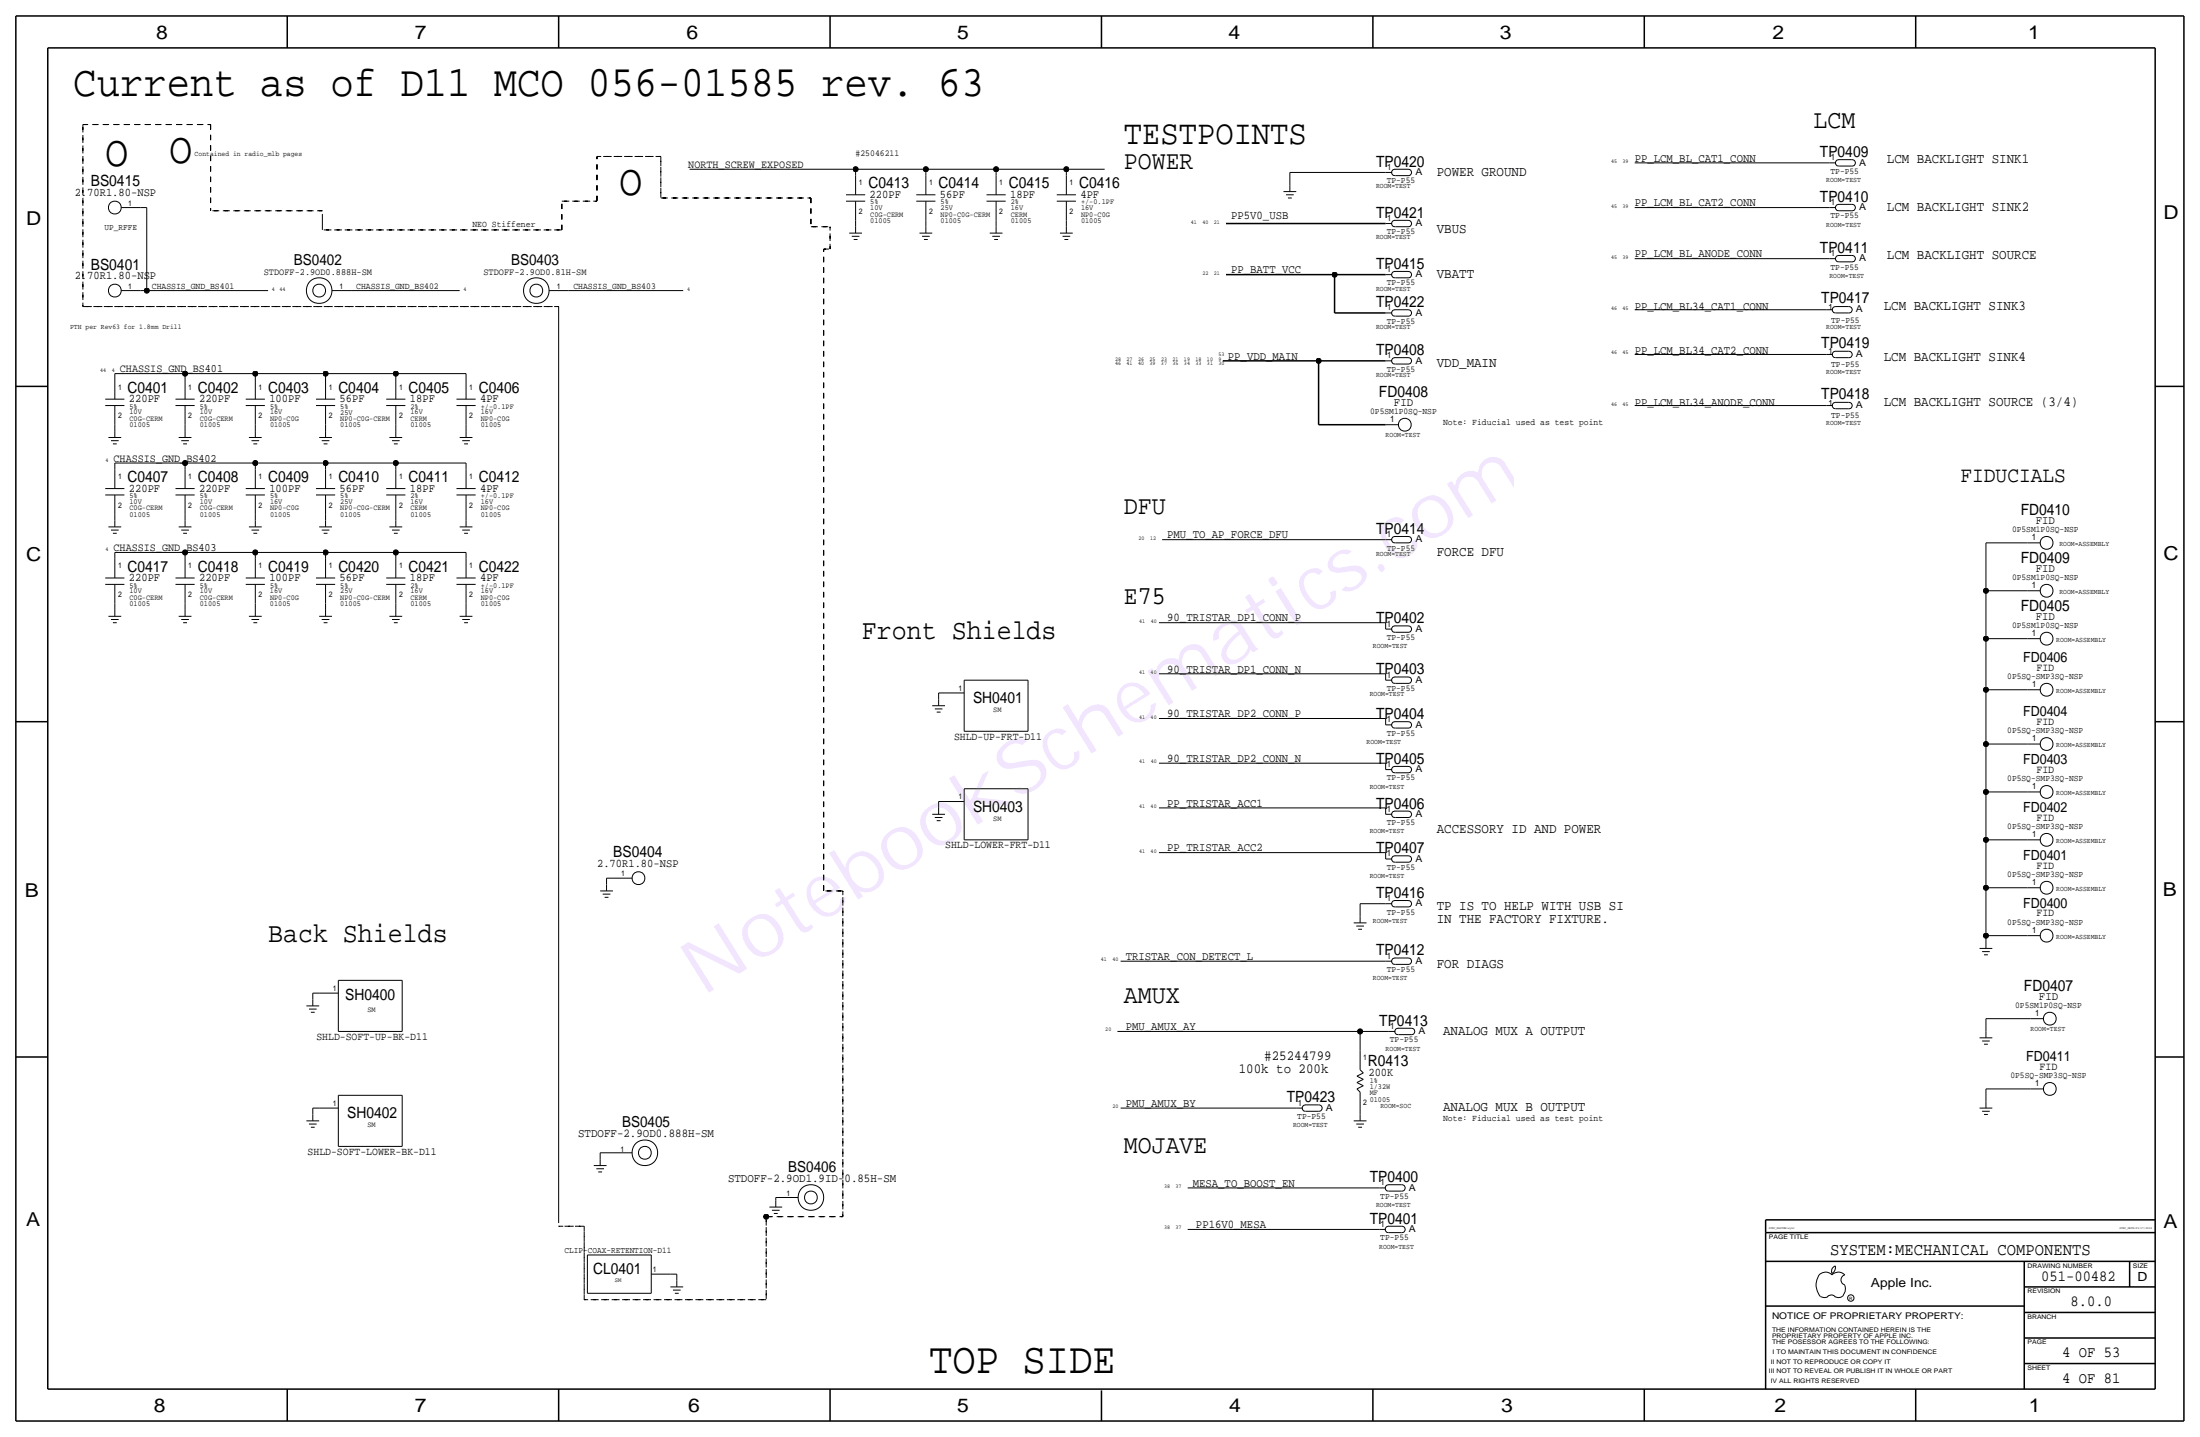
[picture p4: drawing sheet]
<svg xmlns="http://www.w3.org/2000/svg" width="875mm" height="572mm" viewBox="0 0 875 572" stroke-linecap="round" stroke-linejoin="round" font-family="sans-serif">
<g fill="none" stroke="#000" stroke-width=".4">
<path d="M274.3 67.3h66zM336.5 77.5h7.6zM340.3 67.3v2.6zM340.3 69.9v7.6zM340.3 67.3h28zM364.4 77.5h7.7zM368.3 67.3v2.6zM368.3 69.9v7.6zM368.3 67.3h27.9zM392.4 77.5h7.6zM396.2 67.3h27.9zM396.2 67.3v2.6z"/>
<path d="M396.2 69.9v7.6zM420.3 77.5h7.6zM424.1 67.3h15.3zM424.1 67.3v2.6zM424.1 69.9v7.6zM510.5 76.2h5.1zM511.5 77.5h3.1zM512.3 78.7h1.5zM513 68.6h38.1zM513 68.6v5.1zM513 73.7v2.5zM551.1 68.6h2.6z"/>
<path d="M554.8 67.3h5.2zM554.9 67.4a1.25 1.25 0 0 0-1.4 1.2 1.25 1.25 0 0 0 1.4 1.2M554.9 69.9h5.1zM560 67.4a1.25 1.25 0 0 1 1.4 1.2 1.25 1.25 0 0 1-1.4 1.3M650.2 64.8h77.5zM727.7 64.8h2.5zM731.3 63.5h5.3zM731.4 63.5a1.25 1.25 0 0 0-1.4 1.3 1.25 1.25 0 0 0 1.4 1.2M731.5 66h5.1zM736.6 63.6a1.25 1.25 0 0 1 1.4 1.2 1.25 1.25 0 0 1-1.4 1.2M48.2 82.6h7.6zM55.8 82.6h2.6z"/>
<path d="M58.4 82.6v33zM128.2 85.1v6.3zM336.5 80h7.6zM337.8 92.7h5zM338.8 94h3zM339.5 95.3h1.6zM340.3 87.6v2.6zM340.3 80v7.6zM340.3 90.2v2.5zM364.4 80h7.7zM365.7 92.7h5.1zM366.7 94h3.1z"/>
<path d="M367.5 95.3h1.5zM368.3 87.6v2.6zM368.3 90.2v2.5zM368.3 80v7.6zM392.4 80h7.6zM393.7 92.7h5zM394.7 94h3zM395.4 95.3h1.6zM396.2 87.6v2.6zM396.2 90.2v2.5zM396.2 80v7.6zM420.3 80h7.6z"/>
<path d="M421.6 92.7h5.1zM422.6 94h3.1zM423.4 95.3h1.5zM424.1 87.6v2.6zM424.1 90.2v2.5zM424.1 80v7.6zM551.1 88.9h2.6zM554.8 87.6h5.2zM554.9 87.7a1.25 1.25 0 0 0-1.4 1.2 1.25 1.25 0 0 0 1.4 1.3M554.9 90.2h5.1zM560 87.7a1.25 1.25 0 0 1 1.4 1.2 1.25 1.25 0 0 1-1.4 1.3M650.2 82.6h77.5z"/>
<path d="M727.7 82.6h2.5zM731.3 81.3h5.3zM731.4 81.3a1.25 1.25 0 0 0-1.4 1.3 1.25 1.25 0 0 0 1.4 1.2M731.5 83.8h5.1zM736.6 81.3a1.25 1.25 0 0 1 1.4 1.3 1.25 1.25 0 0 1-1.4 1.2M48.2 115.6h7.6zM55.8 115.6h2.6zM58.4 115.6h48.2zM132 115.6h7.6zM139.6 115.6h43.2zM218.4 115.6h7.6zM226 115.6h45.7z"/>
<path d="M551.1 109.2h2.6zM554.8 108h5.2zM554.9 108a1.25 1.25 0 0 0-1.4 1.2 1.25 1.25 0 0 0 1.4 1.3M554.9 110.5h5.1zM560 108a1.25 1.25 0 0 1 1.4 1.2 1.25 1.25 0 0 1-1.4 1.3M650.2 102.9h77.5zM727.7 102.9h2.5zM731.3 101.6h5.3zM731.4 101.6a1.25 1.25 0 0 0-1.4 1.3 1.25 1.25 0 0 0 1.4 1.2M731.5 104.1h5.1zM736.6 101.7a1.25 1.25 0 0 1 1.4 1.2 1.25 1.25 0 0 1-1.4 1.2M551.1 124.5h2.6z"/>
<path d="M554.8 123.2h5.2zM554.9 123.2a1.25 1.25 0 0 0-1.4 1.3 1.25 1.25 0 0 0 1.4 1.2M554.9 125.7h5.1zM560 123.2a1.25 1.25 0 0 1 1.4 1.3 1.25 1.25 0 0 1-1.4 1.2M650.2 123.2h76.2zM726.4 123.2h2.5zM730 139.7h5.3zM730 121.9h5.3zM730.1 139.7a1.25 1.25 0 0 0-1.3 1.3 1.25 1.25 0 0 0 1.3 1.2M730.1 122a1.25 1.25 0 0 0-1.3 1.2 1.25 1.25 0 0 0 1.3 1.3M730.2 124.5h5.1zM735.3 139.8a1.25 1.25 0 0 1 1.4 1.2 1.25 1.25 0 0 1-1.4 1.2"/>
<path d="M735.3 122a1.25 1.25 0 0 1 1.4 1.2 1.25 1.25 0 0 1-1.4 1.3M41.9 158.8h7.6zM45.7 148.6v2.5zM45.7 151.1v7.7zM45.7 148.6h27.9zM69.8 158.8h7.6zM73.6 148.6h27.9zM73.6 148.6v2.5zM73.6 151.1v7.7zM97.7 158.8h7.7zM101.5 148.6h28zM101.5 148.6v2.5z"/>
<path d="M101.5 151.1v7.7zM125.7 158.8h7.6zM129.5 148.6h27.9zM129.5 148.6v2.5zM129.5 151.1v7.7zM153.6 158.8h7.6zM157.4 148.6h28zM157.4 148.6v2.5zM157.4 151.1v7.7zM181.6 158.8h7.6zM185.4 148.6v2.5zM185.4 151.1v7.7z"/>
<path d="M551.1 143.5h2.6zM554.8 142.2h5.2zM554.9 142.3a1.25 1.25 0 0 0-1.4 1.2 1.25 1.25 0 0 0 1.4 1.3M554.9 144.8h5.1zM560 142.3a1.25 1.25 0 0 1 1.4 1.2 1.25 1.25 0 0 1-1.4 1.3M650.2 141h76.2zM726.4 141h2.5zM730.2 142.2h5.1zM41.9 161.3h7.6zM43.1 174h5.1zM44.1 175.3h3.1zM44.9 176.5h1.5z"/>
<path d="M45.7 168.9v2.6zM45.7 161.3v7.6zM45.7 171.5v2.5zM69.8 161.3h7.6zM71.1 174h5zM72.1 175.3h3zM72.8 176.5h1.6zM73.6 168.9v2.6zM73.6 161.3v7.6zM73.6 171.5v2.5zM97.7 161.3h7.7zM99 174h5.1z"/>
<path d="M100 175.3h3.1zM100.8 176.5h1.5zM101.5 168.9v2.6zM101.5 161.3v7.6zM101.5 171.5v2.5zM125.7 161.3h7.6zM126.9 174h5.1zM128 175.3h3zM128.7 176.5h1.6zM129.5 168.9v2.6zM129.5 161.3v7.6zM129.5 171.5v2.5z"/>
<path d="M153.6 161.3h7.6zM154.9 174h5.1zM155.9 175.3h3.1zM156.7 176.5h1.5zM157.4 168.9v2.6zM157.4 161.3v7.6zM157.4 171.5v2.5zM181.6 161.3h7.6zM182.8 174h5.1zM183.8 175.3h3.1zM184.6 176.5h1.5zM185.4 168.9v2.6z"/>
<path d="M185.4 161.3v7.6zM185.4 171.5v2.5zM551.1 168.9h5.1zM650.2 161.3h76.2zM726.4 161.3h2.5zM730 160h5.3zM730.1 160.1a1.25 1.25 0 0 0-1.3 1.2 1.25 1.25 0 0 0 1.3 1.3M730.2 162.6h5.1zM735.3 160.1a1.25 1.25 0 0 1 1.4 1.2 1.25 1.25 0 0 1-1.4 1.3M41.9 196.9h7.6zM41.9 194.3h7.6zM45.7 184.2h27.9z"/>
<path d="M45.7 184.1v2.6zM45.7 186.7v7.6zM45.7 196.8v7.7zM69.8 196.9h7.6zM69.8 194.3h7.6zM73.6 184.2h27.9zM73.6 184.2v2.5zM73.6 186.7v7.6zM73.6 196.8v7.7zM97.7 194.3h7.7zM97.7 196.9h7.7zM101.5 184.2h28z"/>
<path d="M101.5 184.2v2.5zM101.5 186.7v7.6zM101.5 196.8v7.7zM125.7 196.9h7.6zM125.7 194.3h7.6zM129.5 184.2h27.9zM129.5 184.2v2.5zM129.5 186.7v7.6zM129.5 196.8v7.7zM153.6 194.3h7.6zM153.6 196.9h7.6zM157.4 184.2h28z"/>
<path d="M157.4 184.2v2.5zM157.4 186.7v7.6zM157.4 196.8v7.7zM181.6 196.9h7.6zM181.6 194.3h7.6zM185.4 184.1v2.6zM185.4 186.7v7.6zM185.4 196.8v7.7zM43.1 209.6h5.1zM44.1 210.8h3.1zM44.9 212.1h1.5zM45.7 204.5v2.5z"/>
<path d="M45.7 219.7h27.9zM45.7 219.7v2.6zM45.7 207v2.6zM71.1 209.6h5zM72.1 210.8h3zM72.8 212.1h1.6zM73.6 204.5v2.5zM73.6 219.7h27.9zM73.6 219.7v2.5zM73.6 207v2.6zM99 209.6h5.1zM100 210.8h3.1z"/>
<path d="M100.8 212.1h1.5zM101.5 204.5v2.5zM101.5 219.7h28zM101.5 219.7v2.5zM101.5 207v2.6zM126.9 209.6h5.1zM128 210.8h3zM128.7 212.1h1.6zM129.5 204.5v2.5zM129.5 219.7h27.9zM129.5 219.7v2.5zM129.5 207v2.6z"/>
<path d="M154.9 209.6h5.1zM155.9 210.8h3.1zM156.7 212.1h1.5zM157.4 219.7h28zM157.4 204.5v2.5zM157.4 219.7v2.5zM157.4 207v2.6zM182.8 209.6h5.1zM183.8 210.8h3.1zM184.6 212.1h1.5zM185.4 204.5v2.5zM185.4 219.7v2.6z"/>
<path d="M185.4 207v2.6zM462.2 214.6h88.9zM551.1 214.6h2.6zM554.8 213.4h5.2zM554.9 213.4a1.25 1.25 0 0 0-1.4 1.3 1.25 1.25 0 0 0 1.4 1.2M554.9 215.9h5.1zM560 213.4a1.25 1.25 0 0 1 1.4 1.3 1.25 1.25 0 0 1-1.4 1.2M789.9 215.9h16.5zM789.9 215.9v19.1zM806.4 215.9h5.1zM41.9 232.4h7.6zM41.9 229.9h7.6z"/>
<path d="M45.7 222.3v7.6zM45.7 232.4v7.6zM69.8 232.4h7.6zM69.8 229.9h7.6zM73.6 222.3v7.6zM73.6 232.4v7.6zM97.7 229.9h7.7zM97.7 232.4h7.7zM101.5 222.3v7.6zM101.5 232.4v7.6zM125.7 232.4h7.6zM125.7 229.9h7.6z"/>
<path d="M129.5 222.3v7.6zM129.5 232.4v7.6zM153.6 229.9h7.6zM153.6 232.4h7.6zM157.4 222.3v7.6zM157.4 232.4v7.6zM181.6 232.4h7.6zM181.6 229.9h7.6zM185.4 222.3v7.6zM185.4 232.4v7.6zM789.9 235v19zM789.9 235h16.5z"/>
<path d="M806.4 235h5.1zM43.1 245.1h5.1zM44.1 246.4h3.1zM44.9 247.7h1.5zM45.7 240v2.6zM45.7 242.6v2.5zM71.1 245.1h5zM72.1 246.4h3zM72.8 247.7h1.6zM73.6 240v2.6zM73.6 242.6v2.5zM99 245.1h5.1z"/>
<path d="M100 246.4h3.1zM100.8 247.7h1.5zM101.5 240v2.6zM101.5 242.6v2.5zM126.9 245.1h5.1zM128 246.4h3zM128.7 247.7h1.6zM129.5 240v2.6zM129.5 242.6v2.5zM154.9 245.1h5.1zM155.9 246.4h3.1zM156.7 247.7h1.5z"/>
<path d="M157.4 240v2.6zM157.4 242.6v2.5zM182.8 245.1h5.1zM183.8 246.4h3.1zM184.6 247.7h1.5zM185.4 240v2.6zM185.4 242.6v2.5zM461 247.7h90.1zM551.1 250.2h2.6zM551.1 247.7v2.5zM554.8 248.9h5.2zM554.9 249a1.25 1.25 0 0 0-1.4 1.2 1.25 1.25 0 0 0 1.4 1.3"/>
<path d="M554.9 251.5h5.1zM560 249a1.25 1.25 0 0 1 1.4 1.2 1.25 1.25 0 0 1-1.4 1.3M789.9 254v20.3zM789.9 254h16.5zM806.4 254h5.1zM373.3 275.6v2.5zM373.3 275.6h2.6zM373.3 278.1v2.6zM375.9 275.6h7.6zM383.5 270.5h25.4zM383.5 270.5v20.3zM408.9 270.5v20.3z"/>
<path d="M461 268h90.1zM551.1 270.5h2.6zM551.1 268v2.5zM554.8 269.2h5.2zM554.9 269.3a1.25 1.25 0 0 0-1.4 1.2 1.25 1.25 0 0 0 1.4 1.3M554.9 271.8h5.1zM560 269.3a1.25 1.25 0 0 1 1.4 1.2 1.25 1.25 0 0 1-1.4 1.3M789.9 274.3v21.6zM789.9 274.3h16.5zM806.4 274.3h5.1zM370.8 280.7h5.1zM371.8 281.9h3.1z"/>
<path d="M372.6 283.2h1.5zM383.5 290.8h25.4zM461 285.8h90.1zM551.1 288.3h2.6zM551.1 285.8v2.5zM554.8 287h5.2zM554.9 287.1a1.25 1.25 0 0 0-1.4 1.2 1.25 1.25 0 0 0 1.4 1.3M554.9 289.6h5.1zM560 287.1a1.25 1.25 0 0 1 1.4 1.2 1.25 1.25 0 0 1-1.4 1.3M789.9 295.9h16.5zM789.9 295.9v19.1zM806.4 295.9h5.1z"/>
<path d="M373.3 318.8v2.5zM373.3 318.8h2.6zM375.9 318.8h7.6zM383.5 313.7h25.4zM383.5 313.7v20.3zM408.9 313.7v20.3zM461 303.5h90.1zM551.1 306.1h2.6zM551.1 303.5v2.6zM554.8 304.8h5.2zM554.9 304.9a1.25 1.25 0 0 0-1.4 1.2 1.25 1.25 0 0 0 1.4 1.2M554.9 307.3h5.1z"/>
<path d="M560 304.9a1.25 1.25 0 0 1 1.4 1.2 1.25 1.25 0 0 1-1.4 1.2M789.9 315v19zM789.9 315h16.5zM806.4 315h5.1zM370.8 323.9h5.1zM371.8 325.1h3.1zM372.6 326.4h1.5zM373.3 321.3v2.5zM383.5 334h25.4zM461 339.1h90.1zM461 321.3h90.1zM551.1 323.9h2.6z"/>
<path d="M551.1 339.1v2.5zM551.1 321.3v2.5zM554.8 322.6h5.2zM554.9 322.6a1.25 1.25 0 0 0-1.4 1.3 1.25 1.25 0 0 0 1.4 1.2M554.9 325.1h5.1zM560 322.6a1.25 1.25 0 0 1 1.4 1.3 1.25 1.25 0 0 1-1.4 1.2M789.9 334v19.1zM789.9 334h16.5zM806.4 334h5.1zM238.7 354.3h5.1zM239.7 355.6h3.1zM240.5 356.9h1.5z"/>
<path d="M241.2 349.2v2.6zM241.2 351.8v2.5zM241.2 349.2h2.6zM243.8 349.2h7.6zM541 359.4v5.1zM541 359.4h10.1zM551.1 359.4h2.6zM551.1 341.6h2.6zM554.8 358.1h5.2zM554.8 340.4h5.2zM554.9 358.2a1.25 1.25 0 0 0-1.4 1.2 1.25 1.25 0 0 0 1.4 1.3M554.9 340.4a1.25 1.25 0 0 0-1.4 1.3 1.25 1.25 0 0 0 1.4 1.2"/>
<path d="M554.9 342.9h5.1zM560 358.2a1.25 1.25 0 0 1 1.4 1.2 1.25 1.25 0 0 1-1.4 1.3M560 340.4a1.25 1.25 0 0 1 1.4 1.3 1.25 1.25 0 0 1-1.4 1.2M789.9 353.1v19zM789.9 353.1h16.5zM806.4 353.1h5.1zM538.4 367h5.1zM539.4 368.3h3.1zM540.2 369.6h1.5zM541 364.5v2.5zM554.9 360.7h5.1zM787.4 377.2h5z"/>
<path d="M788.4 378.5h3zM789.1 379.7h1.6zM789.9 372.1v2.5zM789.9 374.6v2.6zM789.9 372.1h16.5zM806.4 372.1h5.1zM124.4 395v2.5zM124.4 395h2.5zM124.4 397.5v2.5zM126.9 395h7.7zM134.6 389.9h25.4zM134.6 389.9v20.3z"/>
<path d="M160 389.9v20.3zM445.7 382.3h105.4zM551.1 382.3h2.6zM554.8 381h5.2zM554.9 381.1a1.25 1.25 0 0 0-1.4 1.2 1.25 1.25 0 0 0 1.4 1.2M554.9 383.5h5.1zM560 381.1a1.25 1.25 0 0 1 1.4 1.2 1.25 1.25 0 0 1-1.4 1.2M121.9 400.1h5zM122.9 401.3h3zM123.6 402.6h1.6zM134.6 410.2h25.4zM444.5 410.2h96.5z"/>
<path d="M541 410.2v7.6zM541 417.8v7.7zM541 410.2h11.4zM552.4 410.2h2.5zM556.1 408.9h5.2zM556.2 409a1.25 1.25 0 0 0-1.4 1.2 1.25 1.25 0 0 0 1.4 1.3M556.2 411.5h5.1zM561.3 409a1.25 1.25 0 0 1 1.4 1.2 1.25 1.25 0 0 1-1.4 1.3M787.4 412.8h5zM788.4 414h3zM789.1 415.3h1.6zM789.9 405.1v5.1z"/>
<path d="M789.9 405.1h17.8zM789.9 410.2v2.5zM807.7 405.1h5.1zM134.6 435.6h25.4zM134.6 435.6v20.3zM160 435.6v20.3zM519.2 439.4h5.3zM519.3 439.5a1.25 1.25 0 0 0-1.4 1.2 1.25 1.25 0 0 0 1.4 1.3M524.5 439.5a1.25 1.25 0 0 1 1.4 1.2 1.25 1.25 0 0 1-1.4 1.3M539.7 433.1l1.3 1.2zM539.7 430.5l2.5 1.3zM539.7 428l2.5 1.3z"/>
<path d="M539.7 428l2.5-1.3zM539.7 433.1l2.5-1.3zM539.7 430.5l2.5-1.2zM541 434.3v6.4zM541 425.5l1.2 1.2zM789.9 433.1v5zM789.9 433.1h17.8zM789.9 438.1v2.6zM807.7 433.1h5.1zM121.9 445.8h5zM122.9 447h3zM123.6 448.3h1.6z"/>
<path d="M124.4 440.7v2.5zM124.4 440.7h2.5zM124.4 443.2v2.6zM126.9 440.7h7.7zM134.6 455.9h25.4zM238.7 458.5h5.1zM238.7 458.5v2.5zM243.8 458.5h7.6zM445.7 440.7h69.9zM515.6 440.7h2.5zM519.4 442h5.1zM538.4 445.8h5.1z"/>
<path d="M539.4 447h3.1zM540.2 448.3h1.5zM541 440.7v2.5zM541 443.2v2.6zM787.4 440.7h5zM788.4 442h3zM789.1 443.2h1.6zM236.2 463.6h5zM237.2 464.8h3zM237.9 466.1h1.6zM238.7 461v2.5zM308.6 476.2v1.3z"/>
<path d="M308.6 476.2h1.2zM308.6 477.5v2.6zM309.8 476.2h7.6zM472.4 472.4h76.2zM548.6 472.4h2.5zM552.2 471.2h5.3zM552.3 471.2a1.25 1.25 0 0 0-1.3 1.3 1.25 1.25 0 0 0 1.3 1.2M552.4 473.7h5.1zM557.5 471.2a1.25 1.25 0 0 1 1.4 1.3 1.25 1.25 0 0 1-1.4 1.2M233.6 499.1h25.4zM233.6 499.1v15.3zM259 499.1v15.3z"/>
<path d="M306 480.1h5.1zM307 481.3h3.1zM307.8 482.6h1.5zM472.4 488.9h76.2zM548.6 488.9h2.5zM552.2 487.7h5.3zM552.3 487.7a1.25 1.25 0 0 0-1.3 1.3 1.25 1.25 0 0 0 1.3 1.2M552.4 490.2h5.1zM557.5 487.7a1.25 1.25 0 0 1 1.4 1.3 1.25 1.25 0 0 1-1.4 1.2M233.6 514.4h25.4zM259 506.7h7.6zM266.6 511.8h5.1z"/>
<path d="M266.6 506.7h2.6zM267.7 513.1h3zM268.4 514.4h1.6zM269.2 506.7v2.6zM269.2 509.3v2.5zM724.1 515.6l.5 .2a2.67 2.67 0 0 0 2.5-.2M726.8 515.7a2.09 2.09 0 0 1 3.1 0M728.9 504.2l1-.7a2.8 2.8 0 0 1-1.3 3l-.1-1.4zM729.7 515.6l.4 .2a2.67 2.67 0 0 0 2.6-.2M732.7 515.7a4.7 4.7 0 0 0 1.1-4.7 2.08 2.08 0 0 1-1.6-2 2.08 2.08 0 0 1 1.6-2 3.4 3.4 0 0 0-5.1 0 3.6 3.6 0 0 0-3.9-.8 3.6 3.6 0 0 0-2.3 3.3 7.1 7.1 0 0 0 1.6 6.2"/>
<circle cx="45.7" cy="82.6" r="2.56"/>
<circle cx="45.7" cy="115.6" r="2.56"/>
<circle cx="126.9" cy="115.6" r="2.56"/>
<circle cx="126.9" cy="115.6" r="5.1"/>
<circle cx="213.3" cy="115.6" r="2.56"/>
<circle cx="213.3" cy="115.6" r="5.1"/>
<circle cx="558.7" cy="168.9" r="2.56"/>
<circle cx="814" cy="215.9" r="2.56"/>
<circle cx="814" cy="235" r="2.56"/>
<circle cx="814" cy="254" r="2.56"/>
<circle cx="814" cy="274.3" r="2.56"/>
<circle cx="814" cy="295.9" r="2.56"/>
<circle cx="814" cy="315" r="2.56"/>
<circle cx="814" cy="334" r="2.56"/>
<circle cx="253.9" cy="349.3" r="2.56"/>
<circle cx="814" cy="353.1" r="2.56"/>
<circle cx="814" cy="372.1" r="2.56"/>
<circle cx="815.3" cy="405.2" r="2.56"/>
<circle cx="815.3" cy="433.1" r="2.56"/>
<circle cx="256.5" cy="458.5" r="2.56"/>
<circle cx="256.5" cy="458.5" r="5.1"/>
<circle cx="322.5" cy="476.3" r="2.56"/>
<circle cx="322.5" cy="476.3" r="5.1"/>
<circle cx="736.1" cy="516.2" r="1.28"/>
</g>
<g fill="none" stroke="#000" stroke-width=".6" stroke-linecap="butt">
<path d="M6.3 6.4v558.7zM6.3 6.4h862.3zM19 19.1v533.4zM19 19.1h838.2zM114.2 6.4v12.7zM222.2 6.4v12.7zM330.1 6.4v12.7zM438.1 6.4v12.7zM546.1 6.4v12.7zM654 6.4v12.7zM762 6.4v12.7zM857.2 19.1v533.4z"/>
<path d="M868.6 6.4v558.7zM487.6 88.9h63.5zM487.6 109.2h43.2zM530.8 109.2v15.3zM530.8 109.2h20.3zM530.8 124.5h20.3zM6.3 153.7h12.7zM486.4 143.5h38.1zM524.5 143.5h26.6zM524.5 143.5v25.4zM857.2 153.7h11.4zM524.5 168.9h26.6z"/>
<path d="M6.3 287h12.7zM857.2 287h11.4zM6.3 420.4h12.7zM857.2 420.4h11.4zM702.3 485.1h154.9zM702.3 485.1v5.1zM702.3 490.2v62.3zM702.3 490.2h154.9zM702.3 519.4h102.8zM702.3 501.6h154.9zM805.1 501.6v50.8zM805.1 511.8h52.1z"/>
<path d="M847 501.6v10.2zM805.1 522h52.1zM805.1 532.1h52.1zM19 552.5h838.2zM114.2 552.4v12.7zM222.2 552.5v12.7zM330.1 552.5v12.7zM438.1 553v12.1zM546.1 552.5v12.7zM654 552.5v12.7zM762 552.5v12.7zM805.1 542.3h52.1z"/>
<path d="M6.3 565.1h862.3z"/>
</g>
<g fill="none" stroke="#000" stroke-width=".4" stroke-dasharray="2.1" stroke-linecap="butt">
<path d="M33 49.5v72.4zM33 49.5h50.8zM83.8 49.5v34.3zM237.4 62.2v17.8zM237.4 62.2h25.4zM262.8 62.2v16.5zM262.8 78.7h59.7zM322.5 78.7v11.5zM83.8 83.8h44.4zM128.2 91.4h95.3zM223.5 80v11.4zM223.5 80h13.9z"/>
<path d="M322.5 90.2h7.6zM327.6 99.1h2.5zM327.6 99.1v255.2zM330.1 90.2v8.9zM33 121.9h189.2zM222.2 121.9v364.5zM327.6 354.3h7.6zM335.2 354.3v129.6zM222.2 487.7h10.2zM232.4 487.7v29.2zM303.5 483.9h1.2zM304.7 483.9h30.5z"/>
<path d="M304.7 483.9v33zM232.4 516.9h72.3z"/>
</g>
<g fill="#000" stroke="#000" stroke-width=".4">
<circle cx="340.3" cy="67.3" r="1.02"/>
<circle cx="368.3" cy="67.3" r="1.02"/>
<circle cx="396.2" cy="67.3" r="1.02"/>
<circle cx="424.1" cy="67.3" r="1.02"/>
<circle cx="58.4" cy="115.6" r="1.02"/>
<circle cx="530.8" cy="109.2" r="1.02"/>
<circle cx="73.6" cy="148.6" r="1.02"/>
<circle cx="101.5" cy="148.6" r="1.02"/>
<circle cx="129.5" cy="148.6" r="1.02"/>
<circle cx="157.4" cy="148.6" r="1.02"/>
<circle cx="524.5" cy="143.5" r="1.02"/>
<circle cx="73.6" cy="184.1" r="1.02"/>
<circle cx="101.5" cy="184.1" r="1.02"/>
<circle cx="129.5" cy="184.1" r="1.02"/>
<circle cx="157.4" cy="184.1" r="1.02"/>
<circle cx="73.6" cy="219.7" r="1.02"/>
<circle cx="101.5" cy="219.7" r="1.02"/>
<circle cx="129.5" cy="219.7" r="1.02"/>
<circle cx="157.4" cy="219.7" r="1.02"/>
<circle cx="789.9" cy="234.9" r="1.02"/>
<circle cx="789.9" cy="254" r="1.02"/>
<circle cx="789.9" cy="274.3" r="1.02"/>
<circle cx="789.9" cy="295.9" r="1.02"/>
<circle cx="789.9" cy="315" r="1.02"/>
<circle cx="789.9" cy="334" r="1.02"/>
<circle cx="789.9" cy="353.1" r="1.02"/>
<circle cx="789.9" cy="372.1" r="1.02"/>
<circle cx="541" cy="410.2" r="1.02"/>
<circle cx="304.7" cy="483.9" r="1.02"/>
</g>
<text font-size="30.2" fill="#9f40ff" x="279.3" y="396.5" transform="rotate(-32 279.3 396.5)">NotebookSchematics.com</text>
<g font-size="17.4">
<text x="29.2" y="38.1">Current as of D11 MCO 056-01585 rev. 63</text>
<text x="67.3" y="64.8">O</text>
<text x="41.9" y="66">O</text>
<text x="246.3" y="77.5">O</text>
<text x="369.5" y="546.1">TOP SIDE</text>
</g>
<text font-size="13.6" x="447" y="57.1">TESTPOINTS</text>
<g font-size="11.1">
<text x="342.8" y="254">Front Shields</text>
<text x="106.6" y="374.6">Back Shields</text>
</g>
<g font-size="10.4">
<text x="721.3" y="50.8">LCM</text>
<text x="447" y="67.3">POWER</text>
<text x="447" y="204.5">DFU</text>
<text x="447" y="240">E75</text>
<text x="447" y="398.8">AMUX</text>
<text x="447" y="458.5">MOJAVE</text>
</g>
<text font-size="8.7" x="779.7" y="191.8">FIDUCIALS</text>
<g font-size="7.6">
<text x="62.2" y="15.5">8</text>
<text x="165" y="15.5">7</text>
<text x="273" y="15.5">6</text>
<text x="380.7" y="15.5">5</text>
<text x="488.6" y="15.5">4</text>
<text x="596.6" y="15.5">3</text>
<text x="705.1" y="15.5">2</text>
<text x="806.7" y="15.5">1</text>
<text x="10.4" y="89.4">D</text>
<text x="860.5" y="87.1">D</text>
<text x="10.4" y="223.3">C</text>
<text x="860.5" y="222.8">C</text>
<text x="9.8" y="356.6">B</text>
<text x="860.3" y="356.4">B</text>
<text x="10.4" y="487.4">A</text>
<text x="860.5" y="488.2">A</text>
<text x="61.2" y="561.6">8</text>
<text x="165" y="561.6">7</text>
<text x="273.8" y="561.6">6</text>
<text x="380.7" y="561.6">5</text>
<text x="488.9" y="561.6">4</text>
<text x="597.1" y="561.6">3</text>
<text x="705.8" y="561.6">2</text>
<text x="806.9" y="561.6">1</text>
</g>
<text font-size="6.9" x="727.9" y="499.1">SYSTEM:MECHANICAL COMPONENTS</text>
<g font-size="6.2">
<text x="723.9" y="62.5">TP0409</text>
<text x="547.3" y="66.3">TP0420</text>
<text x="36.1" y="74.2">BS0415</text>
<text x="345.4" y="74.9">C0413</text>
<text x="373.3" y="74.9">C0414</text>
<text x="401.3" y="74.9">C0415</text>
<text x="429.2" y="74.9">C0416</text>
<text x="723.9" y="80.3">TP0410</text>
<text x="547.3" y="86.6">TP0421</text>
<text x="723.9" y="100.6">TP0411</text>
<text x="36.1" y="107.2">BS0401</text>
<text x="547.3" y="106.9">TP0415</text>
<text x="547.3" y="122.2">TP0422</text>
<text x="724.4" y="120.7">TP0417</text>
<text x="547.3" y="141.2">TP0408</text>
<text x="724.4" y="138.4">TP0419</text>
<text x="50.7" y="156.2">C0401</text>
<text x="78.7" y="156.2">C0402</text>
<text x="106.6" y="156.2">C0403</text>
<text x="134.6" y="156.2">C0404</text>
<text x="162.5" y="156.2">C0405</text>
<text x="190.4" y="156.2">C0406</text>
<text x="548.5" y="157.7">FD0408</text>
<text x="724.4" y="158.8">TP0418</text>
<text x="50.7" y="191.8">C0407</text>
<text x="78.7" y="191.8">C0408</text>
<text x="106.6" y="191.8">C0409</text>
<text x="134.6" y="191.8">C0410</text>
<text x="162.5" y="191.8">C0411</text>
<text x="190.4" y="191.8">C0412</text>
<text x="803.7" y="204.7">FD0410</text>
<text x="547.3" y="212.3">TP0414</text>
<text x="50.7" y="227.3">C0417</text>
<text x="78.7" y="227.3">C0418</text>
<text x="106.6" y="227.3">C0419</text>
<text x="134.6" y="227.3">C0420</text>
<text x="162.5" y="227.3">C0421</text>
<text x="190.4" y="227.3">C0422</text>
<text x="803.7" y="223.8">FD0409</text>
<text x="803.7" y="242.8">FD0405</text>
<text x="547.3" y="247.9">TP0402</text>
<text x="547.3" y="268.2">TP0403</text>
<text x="387" y="279.7">SH0401</text>
<text x="547.3" y="286">TP0404</text>
<text x="547.3" y="303.8">TP0405</text>
<text x="387" y="322.8">SH0403</text>
<text x="547.3" y="321.6">TP0406</text>
<text x="243.9" y="340.9">BS0404</text>
<text x="547.3" y="339.3">TP0407</text>
<text x="547.3" y="357.1">TP0416</text>
<text x="547.3" y="380">TP0412</text>
<text x="805" y="394">FD0407</text>
<text x="137.3" y="397.5">SH0400</text>
<text x="548.6" y="407.9">TP0413</text>
<text x="544" y="423.9">R0413</text>
<text x="511.8" y="438.4">TP0423</text>
<text x="138.1" y="444.8">SH0402</text>
<text x="544.8" y="470.2">TP0400</text>
<text x="544.8" y="486.7">TP0401</text>
<text x="235.9" y="506.7">CL0401</text>
<text x="811.9" y="509.3">051-00482</text>
<text x="823.6" y="519.4">8.0.0</text>
<text x="820.3" y="539.7">4 OF 53</text>
<text x="820.3" y="549.9">4 OF 81</text>
</g>
<g font-size="6">
<text x="116.9" y="105.4">BS0402</text>
<text x="203.3" y="105.4">BS0403</text>
<text x="247.5" y="448.3">BS0405</text>
<text x="313.5" y="466.1">BS0406</text>
</g>
<g font-size="5.6">
<text x="750.5" y="64.8">LCM BACKLIGHT SINK1</text>
<text x="571.4" y="69.8">POWER GROUND</text>
<text x="750.5" y="83.8">LCM BACKLIGHT SINK2</text>
<text x="571.4" y="92.7">VBUS</text>
<text x="750.5" y="102.9">LCM BACKLIGHT SOURCE</text>
<text x="571.4" y="110.5">VBATT</text>
<text x="749.2" y="123.2">LCM BACKLIGHT SINK3</text>
<text x="749.2" y="143.5">LCM BACKLIGHT SINK4</text>
<text x="571.4" y="146">VDD_MAIN</text>
<text x="749.2" y="161.3">LCM BACKLIGHT SOURCE (3/4)</text>
<text x="571.4" y="221">FORCE DFU</text>
<text x="804.7" y="263.1">FD0406</text>
<text x="804.7" y="284.7">FD0404</text>
<text x="804.7" y="303.8">FD0403</text>
<text x="804.7" y="322.8">FD0402</text>
<text x="571.4" y="331.5">ACCESSORY ID AND POWER</text>
<text x="804.7" y="341.9">FD0401</text>
<text x="571.5" y="361.9">TP IS TO HELP WITH USB SI</text>
<text x="804.7" y="360.9">FD0400</text>
<text x="571.5" y="367">IN THE FACTORY FIXTURE.</text>
<text x="571.4" y="384.8">FOR DIAGS</text>
<text x="574" y="411.5">ANALOG MUX A OUTPUT</text>
<text x="502.9" y="421.6">#25244799</text>
<text x="806" y="421.9">FD0411</text>
<text x="492.7" y="426.7">100k to 200k</text>
<text x="574" y="442">ANALOG MUX B OUTPUT</text>
</g>
<g font-size="5">
<text x="850.1" y="509.3">D</text>
<text x="744.2" y="511.8">Apple Inc.</text>
</g>
<g font-size="4.8">
<text x="230" y="452.4">STDOFF-2.9OD0.888H-SM</text>
<text x="289.6" y="470.2">STDOFF-2.9OD1.9ID-0.85H-SM</text>
</g>
<g font-size="4.7">
<text x="650.2" y="64.3">PP_LCM_BL_CAT1_CONN</text>
<text x="29.7" y="78">2.70R1.80-NSP</text>
<text x="345.9" y="78.7">220PF</text>
<text x="373.8" y="78.7">56PF</text>
<text x="401.8" y="78.7">18PF</text>
<text x="429.7" y="78.7">4PF</text>
<text x="650.2" y="82">PP_LCM_BL_CAT2_CONN</text>
<text x="489.7" y="87.1">PP5V0_USB</text>
<text x="650.2" y="102.4">PP_LCM_BL_ANODE_CONN</text>
<text x="29.7" y="111">2.70R1.80-NSP</text>
<text x="489.7" y="108.7">PP_BATT_VCC</text>
<text x="650.2" y="123.2">PP_LCM_BL34_CAT1_CONN</text>
<text x="488.4" y="143">PP_VDD_MAIN</text>
<text x="650.2" y="141">PP_LCM_BL34_CAT2_CONN</text>
<text x="51.3" y="160">220PF</text>
<text x="79.2" y="160">220PF</text>
<text x="107.1" y="160">100PF</text>
<text x="135.1" y="160">56PF</text>
<text x="163" y="160">18PF</text>
<text x="191" y="160">4PF</text>
<text x="554.4" y="161.3">FID</text>
<text x="650.2" y="161.3">PP_LCM_BL34_ANODE_CONN</text>
<text x="51.3" y="195.6">220PF</text>
<text x="79.2" y="195.6">220PF</text>
<text x="107.1" y="195.6">100PF</text>
<text x="135.1" y="195.6">56PF</text>
<text x="163" y="195.6">18PF</text>
<text x="191" y="195.6">4PF</text>
<text x="809.7" y="208.3">FID</text>
<text x="464.3" y="214.1">PMU_TO_AP_FORCE_DFU</text>
<text x="809.7" y="227.3">FID</text>
<text x="51.3" y="231.1">220PF</text>
<text x="79.2" y="231.1">220PF</text>
<text x="107.1" y="231.1">100PF</text>
<text x="135.1" y="231.1">56PF</text>
<text x="163" y="231.1">18PF</text>
<text x="191" y="231.1">4PF</text>
<text x="464.3" y="247.1">90_TRISTAR_DP1_CONN_P</text>
<text x="809.7" y="246.4">FID</text>
<text x="464.3" y="267.5">90_TRISTAR_DP1_CONN_N</text>
<text x="464.3" y="285.2">90_TRISTAR_DP2_CONN_P</text>
<text x="464.3" y="303">90_TRISTAR_DP2_CONN_N</text>
<text x="464.3" y="320.8">PP_TRISTAR_ACC1</text>
<text x="464.3" y="338.6">PP_TRISTAR_ACC2</text>
<text x="237.5" y="344.7">2.70R1.80-NSP</text>
<text x="447.8" y="381.8">TRISTAR_CON_DETECT_L</text>
<text x="811" y="397.5">FID</text>
<text x="447.8" y="409.7">PMU_AMUX_AY</text>
<text x="544.3" y="427.7">200K</text>
<text x="447.8" y="440.2">PMU_AMUX_BY</text>
<text x="474.4" y="471.9">MESA_TO_BOOST_EN</text>
<text x="475.7" y="488.4">PP16V0_MESA</text>
</g>
<g font-size="4.5">
<text x="273.8" y="66.8">NORTH_SCREW_EXPOSED</text>
<text x="47.7" y="148.1">CHASSIS_GND_BS401</text>
<text x="45.2" y="183.6">CHASSIS_GND_BS402</text>
<text x="45.2" y="219.2">CHASSIS_GND_BS403</text>
</g>
<g font-size="4.4">
<text x="809.9" y="266.7">FID</text>
<text x="809.9" y="288.3">FID</text>
<text x="379.4" y="294.1">SHLD-UP-FRT-D11</text>
<text x="809.9" y="307.3">FID</text>
<text x="809.9" y="326.4">FID</text>
<text x="375.9" y="337.3">SHLD-LOWER-FRT-D11</text>
<text x="809.9" y="345.4">FID</text>
<text x="809.9" y="364.5">FID</text>
<text x="125.9" y="413.5">SHLD-SOFT-UP-BK-D11</text>
<text x="811.2" y="425.5">FID</text>
<text x="122.4" y="459.2">SHLD-SOFT-LOWER-BK-D11</text>
</g>
<g font-size="3.8">
<text x="739.5" y="65.8">A</text>
<text x="562.9" y="69.6">A</text>
<text x="739.5" y="83.6">A</text>
<text x="562.9" y="90">A</text>
<text x="739.5" y="103.9">A</text>
<text x="104.9" y="109.5">STDOFF-2.9OD0.888H-SM</text>
<text x="192.3" y="109.5">STDOFF-2.9OD0.81H-SM</text>
<text x="562.9" y="110.3">A</text>
<text x="562.9" y="125.5">A</text>
<text x="738.2" y="124.3">A</text>
<text x="738.2" y="142">A</text>
<text x="562.9" y="144.6">A</text>
<text x="738.2" y="162.4">A</text>
<text x="562.9" y="215.7">A</text>
<text x="562.9" y="251.3">A</text>
<text x="562.9" y="271.6">A</text>
<text x="562.9" y="289.4">A</text>
<text x="562.9" y="307.1">A</text>
<text x="562.9" y="324.9">A</text>
<text x="562.9" y="342.7">A</text>
<text x="562.9" y="360.5">A</text>
<text x="562.9" y="383.3">A</text>
<text x="564.2" y="411.3">A</text>
<text x="527.4" y="441.8">A</text>
<text x="560.4" y="473.5">A</text>
<text x="560.4" y="490">A</text>
</g>
<text font-size="3.7" x="704.8" y="524.5">NOTICE OF PROPRIETARY PROPERTY:</text>
<g font-size="3.6">
<text x="340.3" y="62.2">#25046211</text>
<text x="187.9" y="90.2">NEO Stiffener</text>
<text x="60.4" y="115.1">CHASSIS_GND_BS401</text>
<text x="141.7" y="115.1">CHASSIS_GND_BS402</text>
<text x="228" y="115.1">CHASSIS_GND_BS403</text>
<text x="574" y="168.9">Note: Fiducial used as test point</text>
<text x="574" y="445.8">Note: Fiducial used as test point</text>
</g>
<g font-size="3.5">
<text x="728.2" y="63.8">1</text>
<text x="551.7" y="67.6">1</text>
<text x="728.1" y="69.1">TP-P55</text>
<text x="551.6" y="72.9">TP-P55</text>
<text x="728.2" y="81.5">1</text>
<text x="551.7" y="87.9">1</text>
<text x="728.1" y="86.9">TP-P55</text>
<text x="41.6" y="91.4">UP_RFFE</text>
<text x="551.6" y="93.2">TP-P55</text>
<text x="728.2" y="101.9">1</text>
<text x="728.1" y="107.2">TP-P55</text>
<text x="551.6" y="113.5">TP-P55</text>
<text x="551.7" y="108.2">1</text>
<text x="551.7" y="123.4">1</text>
<text x="727.2" y="123.2">1</text>
<text x="551.6" y="128.8">TP-P55</text>
<text x="728.3" y="128.3">TP-P55</text>
<text x="551.7" y="142.5">1</text>
<text x="727.2" y="141">1</text>
<text x="551.6" y="147.8">TP-P55</text>
<text x="728.3" y="146.1">TP-P55</text>
<text x="727.2" y="161.3">1</text>
<text x="545" y="164.6">0P5SM1P0SQ-NSP</text>
<text x="552.9" y="167.9">1</text>
<text x="728.3" y="166.4">TP-P55</text>
<text x="551.7" y="213.6">1</text>
<text x="800.3" y="211.6">0P5SM1P0SQ-NSP</text>
<text x="808.2" y="214.9">1</text>
<text x="551.6" y="218.9">TP-P55</text>
<text x="800.3" y="230.6">0P5SM1P0SQ-NSP</text>
<text x="808.2" y="233.9">1</text>
<text x="551.7" y="249.2">1</text>
<text x="800.3" y="249.7">0P5SM1P0SQ-NSP</text>
<text x="551.6" y="254.5">TP-P55</text>
<text x="808.2" y="253">1</text>
<text x="551.7" y="269.5">1</text>
<text x="551.6" y="274.8">TP-P55</text>
<text x="798.4" y="270">0P5SQ-SMP3SQ-NSP</text>
<text x="808.2" y="273.3">1</text>
<text x="551.7" y="287.3">1</text>
<text x="551.6" y="292.6">TP-P55</text>
<text x="798.4" y="291.6">0P5SQ-SMP3SQ-NSP</text>
<text x="808.2" y="294.9">1</text>
<text x="551.7" y="305.1">1</text>
<text x="551.6" y="310.4">TP-P55</text>
<text x="798.4" y="310.6">0P5SQ-SMP3SQ-NSP</text>
<text x="808.2" y="313.9">1</text>
<text x="551.7" y="322.8">1</text>
<text x="551.6" y="328.2">TP-P55</text>
<text x="798.4" y="329.7">0P5SQ-SMP3SQ-NSP</text>
<text x="808.2" y="333">1</text>
<text x="551.7" y="340.6">1</text>
<text x="551.6" y="345.9">TP-P55</text>
<text x="798.4" y="348.7">0P5SQ-SMP3SQ-NSP</text>
<text x="808.2" y="352">1</text>
<text x="551.7" y="358.4">1</text>
<text x="551.6" y="363.7">TP-P55</text>
<text x="798.4" y="367.8">0P5SQ-SMP3SQ-NSP</text>
<text x="808.2" y="371.1">1</text>
<text x="551.7" y="381.3">1</text>
<text x="551.6" y="386.6">TP-P55</text>
<text x="801.5" y="400.8">0P5SM1P0SQ-NSP</text>
<text x="809.5" y="404.1">1</text>
<text x="552.9" y="409.2">1</text>
<text x="552.8" y="414.5">TP-P55</text>
<text x="799.7" y="428.8">0P5SQ-SMP3SQ-NSP</text>
<text x="809.5" y="432.1">1</text>
<text x="516.1" y="439.7">1</text>
<text x="516" y="445">TP-P55</text>
<text x="549.1" y="471.4">1</text>
<text x="549" y="476.8">TP-P55</text>
<text x="549.1" y="487.9">1</text>
<text x="549" y="493.3">TP-P55</text>
<text x="224.5" y="498.3">CLIP-COAX-RETENTION-D11</text>
</g>
<g font-size="3.1">
<text x="341.6" y="73.7">1</text>
<text x="369.5" y="73.7">1</text>
<text x="397.5" y="73.7">1</text>
<text x="425.4" y="73.7">1</text>
<text x="51" y="81.8">1</text>
<text x="346.2" y="83.6">10V</text>
<text x="346.2" y="81.3">5%</text>
<text x="374.1" y="83.6">25V</text>
<text x="374.1" y="81.3">5%</text>
<text x="402" y="83.6">16V</text>
<text x="402" y="81.3">2%</text>
<text x="430" y="83.6">16V</text>
<text x="430" y="81.3">+/-0.1PF</text>
<text x="341.6" y="85.1">2</text>
<text x="346.2" y="88.6">01005</text>
<text x="346.2" y="86.1">C0G-CERM</text>
<text x="369.5" y="85.1">2</text>
<text x="374.1" y="86.1">NP0-C0G-CERM</text>
<text x="374.1" y="88.6">01005</text>
<text x="397.5" y="85.1">2</text>
<text x="402" y="88.6">01005</text>
<text x="402" y="86.1">CERM</text>
<text x="425.4" y="85.1">2</text>
<text x="430" y="86.1">NP0-C0G</text>
<text x="430" y="88.6">01005</text>
<text x="51" y="114.8">1</text>
<text x="135.1" y="115.1">1</text>
<text x="221.4" y="115.1">1</text>
<text x="46.9" y="154.9">1</text>
<text x="74.9" y="154.9">1</text>
<text x="102.8" y="154.9">1</text>
<text x="130.8" y="154.9">1</text>
<text x="158.7" y="154.9">1</text>
<text x="186.6" y="154.9">1</text>
<text x="46.9" y="166.4">2</text>
<text x="51.5" y="167.4">C0G-CERM</text>
<text x="51.5" y="164.8">10V</text>
<text x="51.5" y="162.6">5%</text>
<text x="74.9" y="166.4">2</text>
<text x="79.5" y="164.8">10V</text>
<text x="79.5" y="162.6">5%</text>
<text x="79.5" y="167.4">C0G-CERM</text>
<text x="102.8" y="166.4">2</text>
<text x="107.4" y="164.8">16V</text>
<text x="107.4" y="162.6">5%</text>
<text x="107.4" y="167.4">NP0-C0G</text>
<text x="130.8" y="166.4">2</text>
<text x="135.3" y="162.6">5%</text>
<text x="135.3" y="164.8">25V</text>
<text x="135.3" y="167.4">NP0-C0G-CERM</text>
<text x="158.7" y="166.4">2</text>
<text x="163.3" y="162.6">2%</text>
<text x="163.3" y="167.4">CERM</text>
<text x="163.3" y="164.8">16V</text>
<text x="186.6" y="166.4">2</text>
<text x="191.2" y="167.4">NP0-C0G</text>
<text x="191.2" y="164.8">16V</text>
<text x="191.2" y="162.6">+/-0.1PF</text>
<text x="51.5" y="169.9">01005</text>
<text x="79.5" y="169.9">01005</text>
<text x="107.4" y="169.9">01005</text>
<text x="135.3" y="169.9">01005</text>
<text x="163.3" y="169.9">01005</text>
<text x="191.2" y="169.9">01005</text>
<text x="46.9" y="190.5">1</text>
<text x="74.9" y="190.5">1</text>
<text x="102.8" y="190.5">1</text>
<text x="130.8" y="190.5">1</text>
<text x="158.7" y="190.5">1</text>
<text x="186.6" y="190.5">1</text>
<text x="46.9" y="201.9">2</text>
<text x="51.5" y="202.9">C0G-CERM</text>
<text x="51.5" y="200.4">10V</text>
<text x="51.5" y="198.1">5%</text>
<text x="74.9" y="201.9">2</text>
<text x="79.5" y="198.1">5%</text>
<text x="79.5" y="200.4">10V</text>
<text x="79.5" y="202.9">C0G-CERM</text>
<text x="102.8" y="201.9">2</text>
<text x="107.4" y="202.9">NP0-C0G</text>
<text x="107.4" y="198.1">5%</text>
<text x="107.4" y="200.4">16V</text>
<text x="130.8" y="201.9">2</text>
<text x="135.3" y="202.9">NP0-C0G-CERM</text>
<text x="135.3" y="198.1">5%</text>
<text x="135.3" y="200.4">25V</text>
<text x="158.7" y="201.9">2</text>
<text x="163.3" y="202.9">CERM</text>
<text x="163.3" y="200.4">16V</text>
<text x="163.3" y="198.1">2%</text>
<text x="186.6" y="201.9">2</text>
<text x="191.2" y="198.1">+/-0.1PF</text>
<text x="191.2" y="202.9">NP0-C0G</text>
<text x="191.2" y="200.4">16V</text>
<text x="51.5" y="205.5">01005</text>
<text x="79.5" y="205.5">01005</text>
<text x="107.4" y="205.5">01005</text>
<text x="135.3" y="205.5">01005</text>
<text x="163.3" y="205.5">01005</text>
<text x="191.2" y="205.5">01005</text>
<text x="46.9" y="226.1">1</text>
<text x="74.9" y="226.1">1</text>
<text x="102.8" y="226.1">1</text>
<text x="130.8" y="226.1">1</text>
<text x="158.7" y="226.1">1</text>
<text x="186.6" y="226.1">1</text>
<text x="51.5" y="233.7">5%</text>
<text x="79.5" y="233.7">5%</text>
<text x="107.4" y="233.7">5%</text>
<text x="135.3" y="233.7">5%</text>
<text x="163.3" y="233.7">2%</text>
<text x="191.2" y="233.7">+/-0.1PF</text>
<text x="46.9" y="237.5">2</text>
<text x="51.5" y="236">10V</text>
<text x="51.5" y="238.5">C0G-CERM</text>
<text x="74.9" y="237.5">2</text>
<text x="79.5" y="238.5">C0G-CERM</text>
<text x="79.5" y="236">10V</text>
<text x="102.8" y="237.5">2</text>
<text x="107.4" y="236">16V</text>
<text x="107.4" y="238.5">NP0-C0G</text>
<text x="130.8" y="237.5">2</text>
<text x="135.3" y="236">25V</text>
<text x="135.3" y="238.5">NP0-C0G-CERM</text>
<text x="158.7" y="237.5">2</text>
<text x="163.3" y="236">16V</text>
<text x="163.3" y="238.5">CERM</text>
<text x="186.6" y="237.5">2</text>
<text x="191.2" y="238.5">NP0-C0G</text>
<text x="191.2" y="236">16V</text>
<text x="51.5" y="241">01005</text>
<text x="79.5" y="241">01005</text>
<text x="107.4" y="241">01005</text>
<text x="135.3" y="241">01005</text>
<text x="163.3" y="241">01005</text>
<text x="191.2" y="241">01005</text>
<text x="381.3" y="274.6">1</text>
<text x="395" y="283.2">SM</text>
<text x="381.3" y="317.8">1</text>
<text x="395.1" y="326.4">SM</text>
<text x="247.1" y="348.5">1</text>
<text x="132.4" y="394">1</text>
<text x="146.1" y="402.6">SM</text>
<text x="542.2" y="421.6">1</text>
<text x="544.8" y="430.5">1%</text>
<text x="544.8" y="435.6">MF</text>
<text x="544.8" y="433.1">1/32W</text>
<text x="132.4" y="439.7">1</text>
<text x="542.2" y="439.4">2</text>
<text x="544.8" y="438.2">01005</text>
<text x="146.1" y="448.3">SM</text>
<text x="246.8" y="458">1</text>
<text x="312.9" y="475.7">1</text>
<text x="259.7" y="505.8">1</text>
</g>
<g font-size="2.9">
<text x="77.4" y="62.2">Contained in radio_mlb pages</text>
<text x="547.3" y="74.9">ROOM=TEST</text>
<text x="726.4" y="72.4">ROOM=TEST</text>
<text x="547.3" y="95.2">ROOM=TEST</text>
<text x="726.4" y="90.2">ROOM=TEST</text>
<text x="727.7" y="110.5">ROOM=TEST</text>
<text x="547.3" y="115.6">ROOM=TEST</text>
<text x="27.9" y="130.8">PTH per Rev63 for 1.8mm Drill</text>
<text x="547.3" y="130.8">ROOM=TEST</text>
<text x="726.4" y="130.8">ROOM=TEST</text>
<text x="547.3" y="149.9">ROOM=TEST</text>
<text x="726.4" y="148.6">ROOM=TEST</text>
<text x="551.1" y="174">ROOM=TEST</text>
<text x="726.4" y="168.9">ROOM=TEST</text>
<text x="547.3" y="221">ROOM=TEST</text>
<text x="819.1" y="217.2">ROOM=ASSEMBLY</text>
<text x="819.1" y="236.2">ROOM=ASSEMBLY</text>
<text x="546" y="257.8">ROOM=TEST</text>
<text x="817.8" y="255.3">ROOM=ASSEMBLY</text>
<text x="817.8" y="275.6">ROOM=ASSEMBLY</text>
<text x="544.8" y="276.9">ROOM=TEST</text>
<text x="543.5" y="295.9">ROOM=TEST</text>
<text x="817.8" y="297.2">ROOM=ASSEMBLY</text>
<text x="544.8" y="313.7">ROOM=TEST</text>
<text x="817.8" y="316.2">ROOM=ASSEMBLY</text>
<text x="544.8" y="331.5">ROOM=TEST</text>
<text x="817.8" y="335.3">ROOM=ASSEMBLY</text>
<text x="544.8" y="349.3">ROOM=TEST</text>
<text x="817.8" y="354.3">ROOM=ASSEMBLY</text>
<text x="546" y="367">ROOM=TEST</text>
<text x="817.8" y="373.4">ROOM=ASSEMBLY</text>
<text x="546" y="389.9">ROOM=TEST</text>
<text x="807.7" y="410.2">ROOM=TEST</text>
<text x="551.1" y="417.8">ROOM=TEST</text>
<text x="549.1" y="440.7">ROOM=SOC</text>
<text x="514.3" y="448.3">ROOM=TEST</text>
<text x="547.3" y="480.1">ROOM=TEST</text>
<text x="548.6" y="496.6">ROOM=TEST</text>
</g>
<g font-size="2.5">
<text x="703.5" y="492.8">PAGE TITLE</text>
<text x="244.5" y="509.8">SM</text>
<text x="806.4" y="504.2">DRAWING NUMBER</text>
<text x="848.3" y="504.2">SIZE</text>
<text x="806.4" y="514.4">REVISION</text>
<text x="806.4" y="524.5">BRANCH</text>
<text x="704.8" y="532.1">PROPRIETARY PROPERTY OF APPLE INC.</text>
<text x="704.8" y="529.6">THE INFORMATION CONTAINED HEREIN IS THE</text>
<text x="704.8" y="534.7">THE POSESSOR AGREES TO THE FOLLOWING:</text>
<text x="705.1" y="538.5">I TO MAINTAIN THIS DOCUMENT IN CONFIDENCE</text>
<text x="806.4" y="534.7">PAGE</text>
<text x="704.3" y="542.3">II NOT TO REPRODUCE OR COPY IT</text>
<text x="806.4" y="544.8">SHEET</text>
<text x="703.5" y="546.1">III NOT TO REVEAL OR PUBLISH IT IN WHOLE OR PART</text>
<text x="704.3" y="549.9">IV ALL RIGHTS RESERVED</text>
</g>
<g font-size="2.3">
<text x="640.8" y="64.8">45</text>
<text x="645.4" y="64.8">39</text>
<text x="640.8" y="82.5">45</text>
<text x="645.4" y="82.5">39</text>
<text x="473.7" y="88.9">41</text>
<text x="478.2" y="88.9">40</text>
<text x="482.8" y="88.9">21</text>
<text x="640.8" y="102.9">45</text>
<text x="645.4" y="102.9">39</text>
<text x="478.2" y="109.2">22</text>
<text x="482.8" y="109.2">21</text>
<text x="108.2" y="115.6">4</text>
<text x="111.2" y="115.6">44</text>
<text x="184.4" y="115.6">4</text>
<text x="273.3" y="115.6">4</text>
<text x="640.8" y="123.2">46</text>
<text x="645.4" y="123.2">45</text>
<text x="443.5" y="143.5">28</text>
<text x="448.1" y="143.5">27</text>
<text x="452.6" y="143.5">26</text>
<text x="457.2" y="143.5">25</text>
<text x="461.8" y="143.5">23</text>
<text x="466.4" y="143.5">21</text>
<text x="470.9" y="143.5">19</text>
<text x="475.5" y="143.5">18</text>
<text x="480.1" y="143.5">10</text>
<text x="484.6" y="141.7">53</text>
<text x="484.6" y="143.5">9</text>
<text x="640.8" y="141">46</text>
<text x="645.4" y="141">45</text>
<text x="39.9" y="148.1">44</text>
<text x="44.5" y="148.1">4</text>
<text x="443.5" y="145.3">46</text>
<text x="448.1" y="145.3">41</text>
<text x="452.6" y="145.3">40</text>
<text x="457.2" y="145.3">39</text>
<text x="461.8" y="145.3">37</text>
<text x="466.3" y="145.3">35</text>
<text x="470.9" y="145.3">34</text>
<text x="475.5" y="145.3">33</text>
<text x="480.1" y="145.3">31</text>
<text x="484.6" y="145.3">30</text>
<text x="640.8" y="161.3">46</text>
<text x="645.4" y="161.3">45</text>
<text x="41.9" y="183.6">4</text>
<text x="452.8" y="214.6">20</text>
<text x="457.4" y="214.6">12</text>
<text x="41.9" y="219.2">4</text>
<text x="453.1" y="247.7">41</text>
<text x="457.7" y="247.7">40</text>
<text x="453.1" y="268">41</text>
<text x="457.7" y="268">40</text>
<text x="453.1" y="285.8">41</text>
<text x="457.7" y="285.8">40</text>
<text x="453.1" y="303.5">41</text>
<text x="457.7" y="303.5">40</text>
<text x="453.1" y="321.3">41</text>
<text x="457.7" y="321.3">40</text>
<text x="453.1" y="339.1">41</text>
<text x="457.7" y="339.1">40</text>
<text x="437.9" y="382.3">41</text>
<text x="442.4" y="382.3">40</text>
<text x="439.6" y="410.2">20</text>
<text x="442.4" y="440.7">20</text>
<text x="463" y="472.4">38</text>
<text x="467.6" y="472.4">37</text>
<text x="463" y="489">38</text>
<text x="467.6" y="489">37</text>
</g>
<text font-size="1.8" x="735.5" y="516.9">R</text>
<g font-size="1.2">
<text x="703.5" y="489">SYNC_MASTER=sync</text>
<text x="843.1" y="489">SYNC_DATE=05/17/2016</text>
</g>
</svg>
